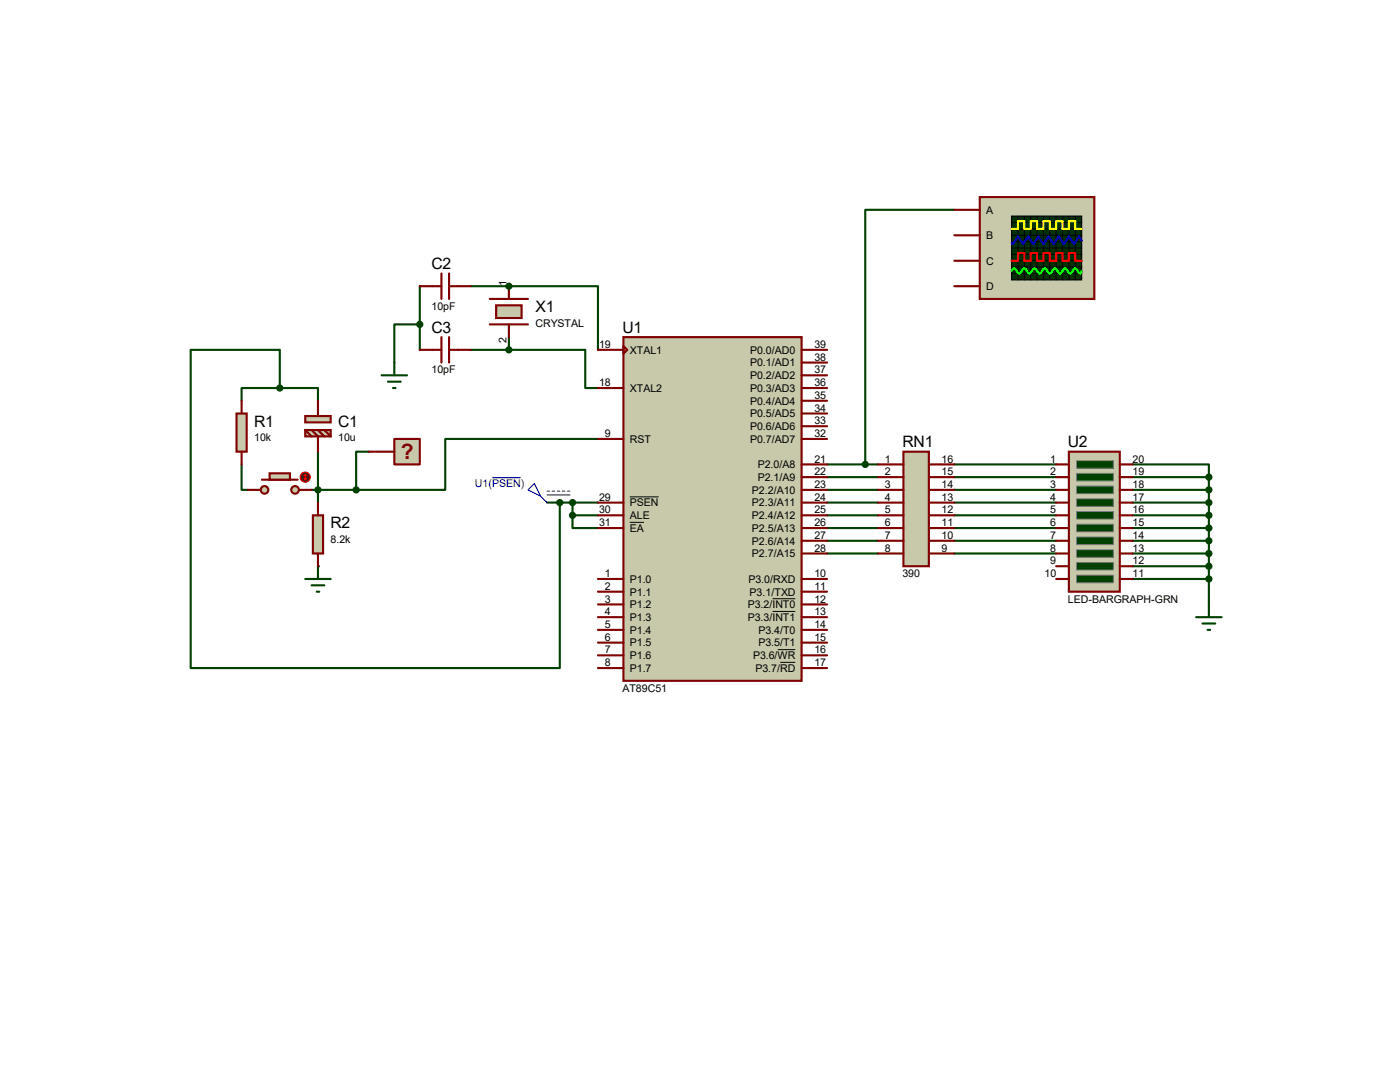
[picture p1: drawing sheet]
<svg xmlns="http://www.w3.org/2000/svg" width="279mm" height="216mm" viewBox="0 0 279 216" stroke-linecap="round" stroke-linejoin="round" font-family="sans-serif">
<g fill="none" stroke="#004000" stroke-width=".42">
<path d="M190.5 41.9h-17.8v50.8M55.8 77.4h7.7v2.6M55.8 77.4h-7.6v2.6M55.8 77.4v-7.6h-17.7v63.5h73.6v-33M48.2 92.7v5h1.3M62.2 97.7h8.9M63.5 90.1v7.6M73.6 90.1h-2.5v7.6M119.3 87.6h-30.4v10.1h-17.8M165.1 95.2h10.1M165.1 97.7h10.1M165.1 92.7h10.1"/>
<path d="M190.5 95.2h20.3M190.5 97.7h20.3M190.5 92.7h20.3M226 92.7h15.3v2.5M226 95.2h15.3M226 97.7h15.3M241.3 95.2v25.4M109.2 100.3h10.1M114.3 102.8v2.6h5M114.3 102.8h5M114.3 100.3v2.5M165.1 100.3h10.1"/>
<path d="M165.1 102.8h10.1M165.1 105.4h10.1M165.1 107.9h10.1M165.1 110.4h10.1M190.5 100.3h20.3M190.5 102.8h20.3M190.5 105.4h20.3M190.5 107.9h20.3M190.5 110.4h20.3M226 100.3h15.3M226 102.8h15.3M226 105.4h15.3"/>
<path d="M226 107.9h15.3M226 110.4h15.3M226 113h15.3M226 115.5h15.3"/>
</g>
<circle cx="63.5" cy="113" r=".21" fill="#004000"/>
<path d="M83.8 57.1v12.7M93.9 57.1h7.7M83.8 64.7h-5.1v7.6M63.5 97.7v2.6" fill="none" stroke="#004000" stroke-width=".42"/>
<circle cx="101.6" cy="57.1" r=".21" fill="#004000"/>
<path d="M101.6 57.1h17.7v12.7M93.9 69.8h7.7M101.6 69.8h15.2v7.6h2.5M101.6 67.3v2.5" fill="none" stroke="#004000" stroke-width=".42"/>
<path d="M124.4 67.3h35.6v68.5h-35.6z" fill="#c8c8aa" stroke="#800000" stroke-width=".42"/>
<g fill="none" stroke="#800000" stroke-width=".42">
<path d="M119.3 77.4h5.1M119.3 69.8h5.1M124.4 69l.8 .8-.8 .8zM160 77.4h5.1M160 69.8h5.1M160 72.3h5.1M160 74.9h5.1M160 80h5.1M119.3 87.6h5.1M160 87.6h5.1M160 82.5h5.1M160 85h5.1"/>
<path d="M160 92.7h5.1M160 95.2h5.1M160 97.7h5.1M119.3 102.8h5.1M119.3 105.4h5.1M119.3 100.3h5.1M119.3 115.5h5.1M119.3 118.1h5.1M160 102.8h5.1M160 105.4h5.1M160 100.3h5.1M160 115.5h5.1"/>
<path d="M160 118.1h5.1M160 110.4h5.1M160 107.9h5.1M119.3 120.6h5.1M119.3 123.1h5.1M119.3 125.7h5.1M119.3 128.2h5.1M119.3 130.8h5.1M119.3 133.3h5.1M160 120.6h5.1M160 123.1h5.1M160 125.7h5.1"/>
<path d="M160 128.2h5.1M160 130.8h5.1M160 133.3h5.1"/>
</g>
<path d="M125.7 99.1h5.7M125.7 104.2h2.8M154.2 119.5h4.5M154.2 122h4.5M155.2 129.6h3.5M155.7 132.2h3" fill="none" stroke="#000" stroke-width=".2"/>
<path d="M180.3 90.1h5.1v22.9h-5.1z" fill="#c8c8aa" stroke="#800000" stroke-width=".42"/>
<g fill="none" stroke="#800000" stroke-width=".42">
<path d="M175.2 92.7h5.1M175.2 95.2h5.1M175.2 97.7h5.1M185.4 92.7h5.1M185.4 95.2h5.1M185.4 97.7h5.1M175.2 100.3h5.1M175.2 102.8h5.1M175.2 105.4h5.1M175.2 107.9h5.1M175.2 110.4h5.1M185.4 100.3h5.1"/>
<path d="M185.4 102.8h5.1M185.4 105.4h5.1M185.4 107.9h5.1M185.4 110.4h5.1"/>
</g>
<path d="M195.5 39.3h22.9v20.3h-22.9z" fill="#c8c8aa" stroke="#800000" stroke-width=".42"/>
<path d="M201.9 43.1h14v12.7h-14z" fill="#003000" stroke="#000" stroke-width=".25"/>
<g fill="none" stroke="#000" stroke-width=".2">
<path d="M201.9 46.9h14M201.9 44.4h14M201.9 45.7h14M201.9 48.2h14M201.9 50.8h14M201.9 52h14M201.9 53.3h14M201.9 54.6h14M201.9 49.5h14M203.2 43.1v12.7M204.4 43.1l.1 12.7M205.7 43.1v12.7"/>
<path d="M207 43.1v12.7M208.2 43.1l.1 12.7M209.5 43.1v12.7M210.8 43.1v12.7M212 43.1l.1 12.7M213.3 43.1l.1 12.7M214.6 43.1v12.7"/>
</g>
<path d="M201.9 45.7h1.3v-1.5h1.2v1.5h1.3v-1.5h1.3v1.5h1.2v-1.5h1.3v1.5h1.3v-1.5h1.2v1.5h1.3v-1.5h1.3v1.5h1.3" fill="none" stroke="#ff0" stroke-width=".42"/>
<path d="M201.9 52h1.3v-1.5h1.2v1.5h1.3v-1.5h1.3v1.5h1.2v-1.5h1.3v1.5h1.3v-1.5h1.2v1.5h1.3v-1.5h1.3v1.5h1.3" fill="none" stroke="#f00" stroke-width=".42"/>
<path d="M215.9 48l-.6-.8-1 1.5-1-1.5-1 1.5-1-1.5-1 1.5-1-1.5-1.1 1.5-1-1.5-1 1.5-1-1.5-1 1.5-1-1.5-1.1 1.5-.2-.2" fill="none" stroke="#00f" stroke-width=".42"/>
<path d="M201.9 54.1l.5-.5 1 1 1-1 1 1 1.1-1 1 1 1-1 1 1 1-1 1 1 1.1-1 1 1 1-1 1 1 .3-.5" fill="none" stroke="#0f0" stroke-width=".42"/>
<path d="M190.5 41.9h5M190.5 46.9h5M190.5 52h5M190.5 57.1h5" fill="none" stroke="#800000" stroke-width=".42"/>
<path d="M213.3 90.1h10.2v28h-10.2z" fill="#c8c8aa" stroke="#800000" stroke-width=".42"/>
<path d="M214.9 91.9h7.3v1.5h-7.3z" fill="#004000"/>
<path d="M214.8 91.9h7.4v1.5h-7.4z" fill="none" stroke="#808080" stroke-width=".2"/>
<path d="M214.9 94.5h7.3v1.5h-7.3z" fill="#004000"/>
<path d="M214.8 94.4h7.4v1.6h-7.4z" fill="none" stroke="#808080" stroke-width=".2"/>
<path d="M214.9 97h7.3v1.5h-7.3z" fill="#004000"/>
<path d="M214.8 97h7.4v1.5h-7.4z" fill="none" stroke="#808080" stroke-width=".2"/>
<path d="M214.9 99.6h7.3v1.4h-7.3z" fill="#004000"/>
<path d="M214.8 99.5h7.4v1.5h-7.4z" fill="none" stroke="#808080" stroke-width=".2"/>
<path d="M214.9 102.1h7.3v1.5h-7.3z" fill="#004000"/>
<path d="M214.8 102.1h7.4v1.5h-7.4z" fill="none" stroke="#808080" stroke-width=".2"/>
<path d="M214.9 104.6h7.3v1.5h-7.3z" fill="#004000"/>
<path d="M214.8 104.6h7.4v1.5h-7.4z" fill="none" stroke="#808080" stroke-width=".2"/>
<path d="M214.9 107.2h7.3v1.5h-7.3z" fill="#004000"/>
<path d="M214.8 107.1h7.4v1.6h-7.4z" fill="none" stroke="#808080" stroke-width=".2"/>
<path d="M214.9 109.7h7.3v1.5h-7.3z" fill="#004000"/>
<path d="M214.8 109.7h7.4v1.5h-7.4z" fill="none" stroke="#808080" stroke-width=".2"/>
<path d="M214.9 112.3h7.3v1.4h-7.3z" fill="#004000"/>
<path d="M214.8 112.2h7.4v1.5h-7.4z" fill="none" stroke="#808080" stroke-width=".2"/>
<path d="M214.9 114.8h7.3v1.5h-7.3z" fill="#004000"/>
<path d="M214.8 114.8h7.4v1.5h-7.4z" fill="none" stroke="#808080" stroke-width=".2"/>
<g fill="none" stroke="#800000" stroke-width=".42">
<path d="M210.8 92.7h2.5M210.8 95.2h2.5M210.8 97.7h2.5M223.5 92.7h2.5M223.5 95.2h2.5M223.5 97.7h2.5M210.8 100.3h2.5M210.8 102.8h2.5M210.8 105.4h2.5M210.8 107.9h2.5M210.8 110.4h2.5M210.8 113h2.5"/>
<path d="M210.8 115.5h2.5M223.5 100.3h2.5M223.5 102.8h2.5M223.5 105.4h2.5M223.5 107.9h2.5M223.5 110.4h2.5M223.5 113h2.5M223.5 115.5h2.5"/>
</g>
<g fill="#004000" stroke="#004000" stroke-width=".42">
<circle cx="172.7" cy="92.7" r=".51"/>
<circle cx="241.3" cy="95.2" r=".51"/>
<circle cx="241.3" cy="97.7" r=".51"/>
<circle cx="241.3" cy="100.3" r=".51"/>
<circle cx="241.3" cy="102.8" r=".51"/>
<circle cx="241.3" cy="105.4" r=".51"/>
<circle cx="241.3" cy="107.9" r=".51"/>
<circle cx="241.3" cy="110.4" r=".51"/>
<circle cx="241.3" cy="113" r=".51"/>
<circle cx="241.3" cy="115.5" r=".51"/>
<circle cx="114.3" cy="100.3" r=".51"/>
<circle cx="114.3" cy="102.8" r=".51"/>
</g>
<path d="M238.7 123.1h5.1M240 124.4h2.5M241 125.7h.5M241.3 120.6v2.5" fill="none" stroke="#004000" stroke-width=".42"/>
<path d="M105.4 97.7l1.2-1.2 1.3 2.5zM107.9 99l1.3 1.3M109.2 98h.5M109.2 98.8h4.5M110.2 98h.5M111.2 98h.5M112.2 98h.5M113.2 98h.5" fill="none" stroke="#0000c0" stroke-width=".21"/>
<path d="M98.2 95.3h5.7" fill="none" stroke="#0000c0" stroke-width=".2"/>
<path d="M47.2 82.5h2v7.6h-2z" fill="#c8c8aa" stroke="#800000" stroke-width=".42"/>
<path d="M48.2 80v2.5M48.2 90.1v2.6" fill="none" stroke="#800000" stroke-width=".42"/>
<g fill="#c8c8aa" stroke="#800000" stroke-width=".42">
<path d="M60.9 83h5.1v1.3h-5.1z"/>
<path d="M60.9 85.8h5.1v1.3h-5.1z"/>
</g>
<path d="M63.5 80v3M60.9 85.8l1.3 1.3M62.2 85.8l1.3 1.3v3M63.5 85.8l1.2 1.3M64.7 85.8l1.3 1.3" fill="none" stroke="#800000" stroke-width=".42"/>
<g fill="#c8c8aa" stroke="#800000" stroke-width=".42">
<circle cx="58.9" cy="97.7" r=".76"/>
<circle cx="52.8" cy="97.7" r=".76"/>
</g>
<path d="M52.3 95.7h7.1" fill="none" stroke="#800000" stroke-width=".42"/>
<path d="M53.8 94.4h4.1v1.3h-4.1z" fill="#c8c8aa" stroke="#800000" stroke-width=".42"/>
<path d="M49.5 97.7h2.5M59.6 97.7h2.6" fill="none" stroke="#800000" stroke-width=".42"/>
<circle cx="60.9" cy="95.2" r="1.02" fill="#400000" stroke="#f00" stroke-width=".21"/>
<path d="M60.7 95.5l.2 .2M60.9 94.7v1M60.9 94.7l-.2 .3M60.9 94.7l.3 .3M61.2 95.5l-.3 .2" fill="none" stroke="#f00" stroke-width=".21"/>
<circle cx="63.5" cy="97.7" r=".51" fill="#004000" stroke="#004000" stroke-width=".42"/>
<path d="M78.7 87.6h5.1v5.1h-5.1z" fill="#c8c8aa" stroke="#800000" stroke-width=".42"/>
<path d="M73.6 90.1h5.1" fill="none" stroke="#800000" stroke-width=".42"/>
<g fill="#004000" stroke="#004000" stroke-width=".42">
<circle cx="71.1" cy="97.7" r=".51"/>
<circle cx="111.7" cy="100.3" r=".51"/>
<circle cx="55.8" cy="77.4" r=".51"/>
</g>
<path d="M60.9 115.5h5.1M62.2 116.8h2.5M63.2 118.1h.5M63.5 113v2.5" fill="none" stroke="#004000" stroke-width=".42"/>
<path d="M62.4 102.8h2.1v7.6h-2.1z" fill="#c8c8aa" stroke="#800000" stroke-width=".42"/>
<path d="M97.7 59.6h7.7M97.7 64.7h7.7M63.5 100.3v2.5M63.5 110.4v2.6" fill="none" stroke="#800000" stroke-width=".42"/>
<path d="M99 60.9h5.1v2.6h-5.1z" fill="#c8c8aa" stroke="#800000" stroke-width=".42"/>
<path d="M83.8 57.1h4.3M88.1 54.6v5M89.6 54.6v5M89.6 57.1h4.3M101.6 57.1v2.5M83.8 69.8h4.3M88.1 67.3v5M89.6 67.3v5M89.6 69.8h4.3M101.6 64.7v2.6" fill="none" stroke="#800000" stroke-width=".42"/>
<path d="M76.2 74.9h5M77.4 76.2h2.6M78.4 77.4h.6M78.7 72.3v2.6" fill="none" stroke="#004000" stroke-width=".42"/>
<g fill="#004000" stroke="#004000" stroke-width=".42">
<circle cx="83.8" cy="64.7" r=".51"/>
<circle cx="101.6" cy="57.1" r=".51"/>
<circle cx="101.6" cy="69.8" r=".51"/>
</g>
<text font-size="4.2" fill="#800000" x="80" y="91.7">?</text>
<g font-size="3.1">
<text x="86.1" y="53.7">C2</text>
<text x="106.8" y="62.3">X1</text>
<text x="86.1" y="66.4">C3</text>
<text x="124.2" y="66.4">U1</text>
<text x="50.7" y="85.1">R1</text>
<text x="67.5" y="85.1">C1</text>
<text x="180.1" y="89.2">RN1</text>
<text x="213.1" y="89.2">U2</text>
<text x="66" y="105.5">R2</text>
</g>
<g font-size="2.1">
<text x="196.8" y="42.6">A</text>
<text x="196.8" y="47.7">B</text>
<text x="196.8" y="52.8">C</text>
<text x="101" y="57.1" transform="rotate(-90 101 57.1)">1</text>
<text x="196.8" y="57.9">D</text>
<text x="86.1" y="61.8">10pF</text>
<text x="106.8" y="65.2">CRYSTAL</text>
<text x="101" y="68.5" transform="rotate(-90 101 68.5)">2</text>
<text x="119.5" y="69.4">19</text>
<text x="125.7" y="70.6">XTAL1</text>
<text x="149.7" y="70.6">P0.0/AD0</text>
<text x="162.5" y="69.4">39</text>
<text x="162.5" y="72">38</text>
<text x="86.1" y="74.5">10pF</text>
<text x="119.5" y="77">18</text>
<text x="149.7" y="73.1">P0.1/AD1</text>
<text x="149.7" y="75.6">P0.2/AD2</text>
<text x="162.5" y="74.5">37</text>
<text x="162.5" y="77">36</text>
<text x="125.7" y="78.2">XTAL2</text>
<text x="149.7" y="78.2">P0.3/AD3</text>
<text x="149.7" y="80.7">P0.4/AD4</text>
<text x="149.7" y="83.3">P0.5/AD5</text>
<text x="162.5" y="79.6">35</text>
<text x="162.5" y="82.1">34</text>
<text x="50.7" y="88.1">10k</text>
<text x="67.5" y="88.1">10u</text>
<text x="120.7" y="87.2">9</text>
<text x="125.7" y="88.3">RST</text>
<text x="149.7" y="85.8">P0.6/AD6</text>
<text x="149.7" y="88.3">P0.7/AD7</text>
<text x="162.5" y="84.7">33</text>
<text x="162.5" y="87.2">32</text>
<text x="151.2" y="93.4">P2.0/A8</text>
<text x="151.2" y="96">P2.1/A9</text>
<text x="162.5" y="92.3">21</text>
<text x="162.5" y="94.8">22</text>
<text x="176.6" y="92.3">1</text>
<text x="176.6" y="94.8">2</text>
<text x="187.9" y="92.3">16</text>
<text x="187.9" y="94.8">15</text>
<text x="209.6" y="92.3">1</text>
<text x="209.6" y="94.8">2</text>
<text x="226" y="92.3">20</text>
<text x="226" y="94.8">19</text>
<text x="119.5" y="99.9">29</text>
<text x="125.7" y="101">PSEN</text>
<text x="150.1" y="98.5">P2.2/A10</text>
<text x="150.1" y="101">P2.3/A11</text>
<text x="162.5" y="97.4">23</text>
<text x="162.5" y="99.9">24</text>
<text x="176.6" y="97.4">3</text>
<text x="176.6" y="99.9">4</text>
<text x="187.9" y="97.4">14</text>
<text x="187.9" y="99.9">13</text>
<text x="209.6" y="97.4">3</text>
<text x="209.6" y="99.9">4</text>
<text x="226" y="97.4">18</text>
<text x="226" y="99.9">17</text>
<text x="119.5" y="102.4">30</text>
<text x="119.5" y="105">31</text>
<text x="125.7" y="103.6">ALE</text>
<text x="125.7" y="106.1">EA</text>
<text x="150.1" y="103.6">P2.4/A12</text>
<text x="150.1" y="106.1">P2.5/A13</text>
<text x="162.5" y="102.4">25</text>
<text x="162.5" y="105">26</text>
<text x="162.5" y="107.5">27</text>
<text x="176.6" y="102.4">5</text>
<text x="176.6" y="105">6</text>
<text x="176.6" y="107.5">7</text>
<text x="187.9" y="102.4">12</text>
<text x="187.9" y="105">11</text>
<text x="187.9" y="107.5">10</text>
<text x="209.6" y="102.4">5</text>
<text x="209.6" y="105">6</text>
<text x="209.6" y="107.5">7</text>
<text x="226" y="102.4">16</text>
<text x="226" y="105">15</text>
<text x="226" y="107.5">14</text>
<text x="66" y="108.4">8.2k</text>
<text x="150.1" y="111.2">P2.7/A15</text>
<text x="150.1" y="108.7">P2.6/A14</text>
<text x="162.5" y="110.1">28</text>
<text x="176.6" y="110.1">8</text>
<text x="187.9" y="110.1">9</text>
<text x="209.6" y="110.1">8</text>
<text x="209.6" y="112.6">9</text>
<text x="226" y="110.1">13</text>
<text x="226" y="112.6">12</text>
<text x="120.7" y="115.1">1</text>
<text x="120.7" y="117.7">2</text>
<text x="125.7" y="116.3">P1.0</text>
<text x="125.7" y="118.8">P1.1</text>
<text x="149.4" y="116.3">P3.0/RXD</text>
<text x="149.6" y="118.8">P3.1/TXD</text>
<text x="162.5" y="115.1">10</text>
<text x="162.5" y="117.7">11</text>
<text x="180.1" y="115.1">390</text>
<text x="208.4" y="115.1">10</text>
<text x="226" y="115.1">11</text>
<text x="120.7" y="120.2">3</text>
<text x="120.7" y="122.8">4</text>
<text x="120.7" y="125.3">5</text>
<text x="125.7" y="121.4">P1.2</text>
<text x="125.7" y="123.9">P1.3</text>
<text x="149.2" y="121.4">P3.2/INT0</text>
<text x="149.2" y="123.9">P3.3/INT1</text>
<text x="162.5" y="120.2">12</text>
<text x="162.5" y="122.8">13</text>
<text x="162.5" y="125.3">14</text>
<text x="213.1" y="120.2">LED-BARGRAPH-GRN</text>
<text x="120.7" y="127.8">6</text>
<text x="120.7" y="130.4">7</text>
<text x="125.7" y="126.4">P1.4</text>
<text x="125.7" y="129">P1.5</text>
<text x="125.7" y="131.5">P1.6</text>
<text x="150.3" y="131.5">P3.6/WR</text>
<text x="151.3" y="126.4">P3.4/T0</text>
<text x="151.3" y="129">P3.5/T1</text>
<text x="162.5" y="130.4">16</text>
<text x="162.5" y="127.8">15</text>
<text x="120.7" y="132.9">8</text>
<text x="125.7" y="134.1">P1.7</text>
<text x="150.7" y="134.1">P3.7/RD</text>
<text x="162.5" y="132.9">17</text>
<text x="124.2" y="138">AT89C51</text>
</g>
<text font-size="2.1" fill="#0000c0" x="94.8" y="97.2">U1(PSEN)</text>
</svg>
